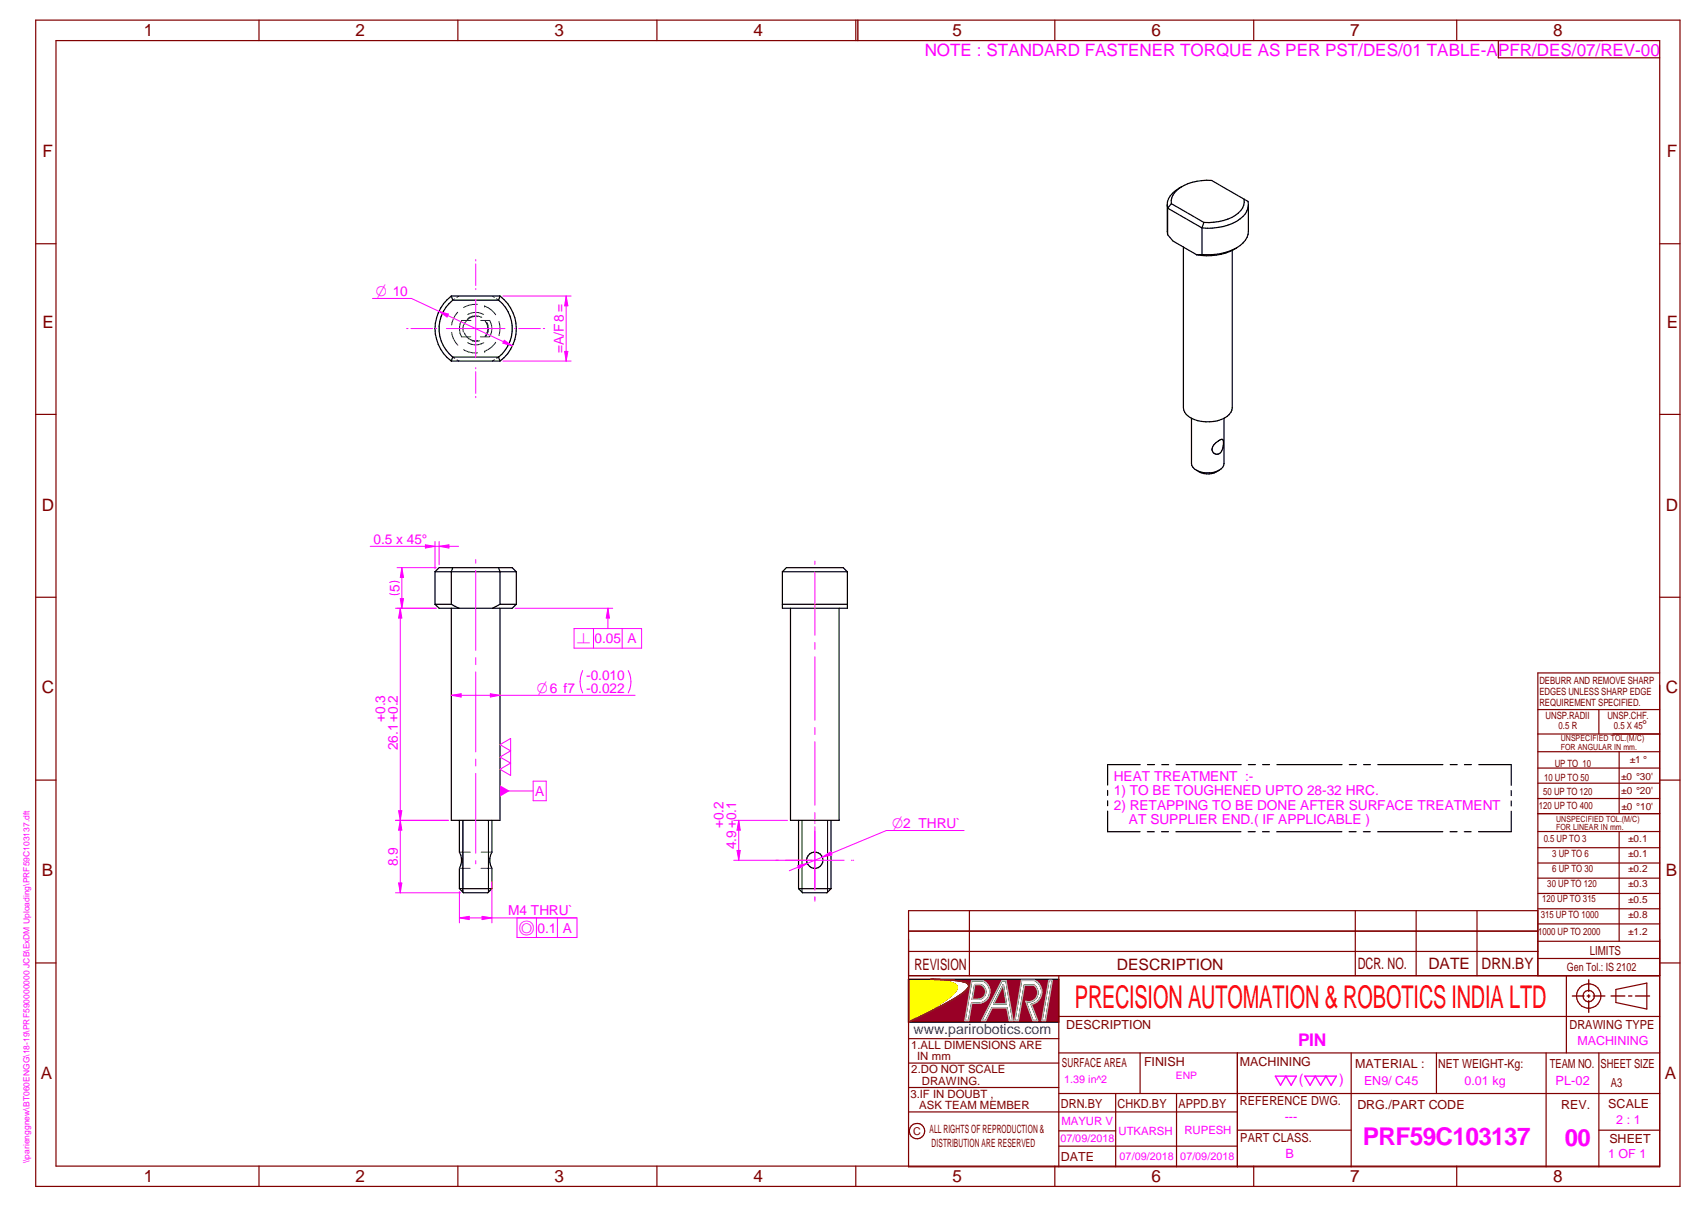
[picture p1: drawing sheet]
<svg xmlns="http://www.w3.org/2000/svg" width="420mm" height="297mm" viewBox="0 0 420 297" stroke-linecap="round" stroke-linejoin="round" font-family="sans-serif">
<g fill="none" stroke="#800000" stroke-width=".3">
<path d="M8.8 5h405v287h-405zM13.8 10h395v277h-395zM63.8 5v5M112.8 5v5M161.8 5v5M210.8 5v5M259.8 5v5M308.8 5v5M358.8 5v5M8.8 60h5M408.8 60h5M8.8 102h5"/>
<path d="M408.8 102h5M8.8 147h5M408.8 147h5M8.8 192h5M408.8 192h5M8.8 237h5M408.8 237h5M63.8 287v5M112.8 287v5M161.8 287v5M210.8 287v5M259.8 287v5"/>
<path d="M308.8 287v5M358.8 287v5"/>
</g>
<path d="M211.3 5v5" fill="none" stroke="#800000" stroke-width=".34"/>
<path d="M239.3 241.4h2.8a2.91 2.91 0 0 1 1.7 2.9 2.91 2.91 0 0 1-2.2 2.5l-2.3 .1-.7 4.3h-1zM246.7 241.3h1.1l1.7 9.9h-.9l-.6-3.2h-3.7l-1.5 3.2h-1zM251.6 241.3h3.2a3.2 3.2 0 0 1 1.7 3.2 3.2 3.2 0 0 1-2.5 2.7l1.6 4h-1.2l-1.8-4.8a2.25 2.25 0 0 0 2.8-1.1 2.25 2.25 0 0 0-.8-2.9h-2.3l-1.5 8.8h-.9zM258.3 241.3h.9l-1.7 9.9h-.9z" fill="none" stroke="#991b1e" stroke-width=".34"/>
<path d="M240.1 242.3h1.4a1.85 1.85 0 0 1 1.2 2 1.85 1.85 0 0 1-1.7 1.6h-1.5z" fill-rule="evenodd" fill="#990026"/>
<path d="M240.1 242.3h1.4a1.85 1.85 0 0 1 1.2 2 1.85 1.85 0 0 1-1.7 1.6h-1.5z" fill="none" stroke="#991b1e" stroke-width=".34"/>
<path d="M247.1 242.4l.8 4.7h-3.2z" fill="#990026"/>
<path d="M247.1 242.4l.8 4.7h-3.2z" fill="none" stroke="#991b1e" stroke-width=".34"/>
<path d="M238.4 242.1l-.2-.1a28.1 28.1 0 0 0-8.9-1l5.2 .9a1.32 1.32 0 0 1 1.2 1 1.32 1.32 0 0 1-.6 1.4l-3.3 2.5-8 4.7 5.6-2.7 5.3-2.8a10.3 10.3 0 0 0 3.9-3.3l-.2-.6M239.3 241.4h2.8a2.91 2.91 0 0 1 1.7 2.9 2.91 2.91 0 0 1-2.2 2.5l-2.3 .1-.7 4.3h-1zM240.1 242.3h1.4a1.85 1.85 0 0 1 1.2 2 1.85 1.85 0 0 1-1.7 1.6h-1.5zM246.7 241.3h1.1l1.7 9.9h-.9l-.6-3.2h-3.7l-1.5 3.2h-1zM247.1 242.4l.8 4.7h-3.2zM251.6 241.3h3.2a3.2 3.2 0 0 1 1.7 3.2 3.2 3.2 0 0 1-2.5 2.7l1.6 4h-1.2l-1.8-4.8a2.25 2.25 0 0 0 2.8-1.1 2.25 2.25 0 0 0-.8-2.9h-2.3l-1.5 8.8h-.9zM258.3 241.3h.9l-1.7 9.9h-.9z" fill="none" stroke="#000" stroke-width=".34"/>
<circle cx="238.4" cy="242.1" r=".17" fill="#000"/>
<path d="M240.1 242.3h1.4a1.85 1.85 0 0 1 1.2 2 1.85 1.85 0 0 1-1.7 1.6h-1.5zM247.1 242.4l.8 4.7h-3.2z" fill="none" stroke="#c0c0c0" stroke-width=".34"/>
<path d="M223.8 241h5.5l4.1 .6a2.41 2.41 0 0 1 2.3 1.4v.1a7.3 7.3 0 0 1-3.4 3.4l-8.5 5z" fill-rule="evenodd" fill="#ff0"/>
<path d="M223.8 241h5.5l5.2 .9a1.23 1.23 0 0 1 1.1 1.6l-1.3 1.5-2.5 1.8-8 4.7z" fill="none" stroke="#f1eb1f" stroke-width=".34"/>
<path d="M229.3 241l3.6 .5 2 .5a1.06 1.06 0 0 1 .8 .8 1.06 1.06 0 0 1-.3 1l-.9 1.1-3.5 2.5-7.2 4.1" fill="none" stroke="#ff0" stroke-width=".34"/>
<path d="M223.8 241v10.5" fill="none" stroke="#000" stroke-width=".34"/>
<path d="M223.8 241v10.5" fill="none" stroke="#000" stroke-width=".3"/>
<path d="M229.3 241l7.2 .4 1.7 .5 .3 .3 .1 .5-1.1 1.4-2.4 1.6-5.6 3.1-5.7 2.7h37v-10.5zM239.3 241.4h2.8a2.91 2.91 0 0 1 1.7 2.9 2.91 2.91 0 0 1-2.2 2.5l-2.3 .1-.7 4.3h-1zM251.6 241.3h3.2a3.2 3.2 0 0 1 1.7 3.2 3.2 3.2 0 0 1-2.5 2.7l1.6 4h-1.2l-1.8-4.8a2.25 2.25 0 0 0 2.8-1.1 2.25 2.25 0 0 0-.8-2.9h-2.3l-1.5 8.8h-.9zM258.3 241.3h.9l-1.7 9.9h-.9zM246.7 241.3h1.1l1.7 9.9h-.9l-.6-3.2h-3.7l-1.5 3.2h-1z" fill-rule="evenodd" fill="#990026"/>
<path d="M223.8 241h37v10.5h-37" fill="none" stroke="#000" stroke-width=".3"/>
<path d="M229.3 241h1a24.8 24.8 0 0 1 7.9 1l.2 .1" fill="none" stroke="#991b1e" stroke-width=".34"/>
<circle cx="238.4" cy="242.1" r=".17" fill="#991b1e"/>
<path d="M223.8 251.5l6.1-2.9 6.1-3.4-4.9 2.7zM229.3 241l2.9 .1a15.2 15.2 0 0 1 6.1 .9l.3 .4M236.8 244.6l-.8 .6M237.5 244.1l-.7 .5M238.1 243.5l-.6 .6M238.5 242.1l.1 .4M238.6 242.4l-.4 1M238.6 242.7l-.3 .6-.8 .8" fill="none" stroke="#991b1e" stroke-width=".34"/>
<path d="M239.3 241.4h2.8a2.91 2.91 0 0 1 1.7 2.9 2.91 2.91 0 0 1-2.2 2.5l-2.3 .1-.7 4.3h-1zM246.7 241.3h1.1l1.7 9.9h-.9l-.6-3.2h-3.7l-1.5 3.2h-1zM251.6 241.3h3.2a3.2 3.2 0 0 1 1.7 3.2 3.2 3.2 0 0 1-2.5 2.7l1.6 4h-1.2l-1.8-4.8a2.25 2.25 0 0 0 2.8-1.1 2.25 2.25 0 0 0-.8-2.9h-2.3l-1.5 8.8h-.9zM258.3 241.3h.9l-1.7 9.9h-.9z" fill="none" stroke="#c0c0c0" stroke-width=".34"/>
<g fill="none" stroke="#800000" stroke-width=".3">
<path d="M394.7 10h-25.7v4.2h39.8M378.7 174.6h30.1M393.8 174.6v6M408.8 168.6v118.5h-185v-63h154.9M408.8 165.6h-30.1v74.5M378.7 185h30.1M378.7 189h30.1M378.7 192.7h30.1M378.7 196.5h30.1M378.7 180.6h30.1M398.8 185v15.2M378.7 200.2h30.1"/>
<path d="M378.7 204.6h30.1M378.7 208.6h30.1M378.7 212.4h30.1M378.7 216.1h30.1M378.7 219.9h30.1M398.8 204.6v27M223.8 229.2h154.9M223.8 234.1h154.9M238.7 224.1v16M333.8 224.1v16M348.8 224.1v16M363.8 224.1v16"/>
<path d="M378.7 223.6h30.1M378.7 227.4h30.1M378.7 231.6h30.1M378.7 235.9h30.1M223.8 255.6h37M223.8 240.1h185M260.8 240.1v47M260.8 250.1h148M260.8 259.1h148M280.8 259.1v10M304.7 259.1v28M332.8 259.1v28"/>
<path d="M353.8 259.1v10M380.8 259.1v28M385.8 240.1v19M393.8 259.1v28M398 243.5l7.6-1.6v6.4l-7.6-1.6zM223.8 273.6h80.9M223.8 267.6h37M223.8 261.6h37M260.8 278.3h14M260.8 269.1h148M274.8 269.1v18M289.8 269.1v18"/>
<path d="M304.7 278.1h28.1M393.8 278.1h15M260.8 282.1h43.9"/>
<circle cx="391.3" cy="245.1" r="2.99"/>
<circle cx="391.3" cy="245.1" r="1.39"/>
<circle cx="225.8" cy="278.3" r="1.9"/>
</g>
<path d="M387.3 245.1h2.8M390.9 245.1h.7M391.3 241.1v2.9M391.3 244.8v.7M391.3 246.3v2.8M392.4 245.1h2.9M396.8 245.1h3.4M401.1 245.1h.8M402.8 245.1h3.5" fill="none" stroke="#800000" stroke-width=".34"/>
<g fill="none" stroke="#000" stroke-width=".3">
<path d="M111.2 72.9h11.9M111.2 72.9a10 10 0 0 0 0 16M111.2 72.9l.3 1M111.5 73.9a9 9 0 0 0 0 14M111.5 73.9h11.3M122.8 73.9a9 9 0 0 1 0 14M123.1 72.9a10 10 0 0 1 0 16M123.1 72.9l-.3 1M111.2 88.9h11.9M111.5 87.9h11.3M111.5 87.9l-.3 1M122.8 87.9l.3 1"/>
<path d="M111.5 139.7l-.3 1v8M122.8 139.7l.3 1v8M107.1 148.7l1.1 1h17.9l1.1-1M107.1 140.7h20.1M107.1 148.7h4.1M107.1 140.7l1.1-1h17.9l1.1 1M107.1 140.7v8M111.2 149.7v52.2h11.9v-52.2M111.2 148.7l1.8 1M123.1 148.7h4.1M123.1 148.7l-1.8 1M127.2 140.7v8"/>
<path d="M113.1 218.7h8M113.1 218.7l1.1 1h5.9l1-1M113.1 201.9v7.8a4 4 0 0 1 .1 4M113.1 213.7v5M121.1 201.9v7.8a4 4 0 0 0 0 4v5"/>
</g>
<g fill="none" stroke="#008000" stroke-width=".25">
<path d="M112 73.6l-.5 .3M112.7 76.8a5.3 5.3 0 0 0-1.5 3.2M113 72.9l-.5 .3M113.7 79h.1M113.7 79a4.1 4.1 0 0 0 0 3.9h2.2M113.7 78.9h2.3M114.2 79.9l-.2 1.1 .1 .7M117.5 74.9a6.1 6.1 0 0 0-3.3 .8M117.6 77.9a2.9 2.9 0 0 0-3.3 1.9M118.4 78.9h2.2a3.9 3.9 0 0 1 0 3.9l-2.3 .1M118.6 78.1a3.1 3.1 0 0 0-3.4 .3M119.1 77.4a3.9 3.9 0 0 0-3.9 0"/>
<path d="M119.3 75.3h.1M119.4 75.3a5.9 5.9 0 0 1 2.7 2.2M119.5 79a3 3 0 0 1 0 3.8M119.9 79.4a3 3 0 0 1-.3 3.4M121.3 72.9l.4 .3M122.3 73.5l.5 .4M122.9 79.1a6.1 6.1 0 0 1 0 3.5M111.2 81.8a5.3 5.3 0 0 0 1.6 3.2M111.5 87.9l.5 .3M112.6 88.6l.4 .3M114.2 86.1a5.2 5.2 0 0 0 3.4 .7M114.4 81.9a2.85 2.85 0 0 0 3.3 1.9"/>
<path d="M115.2 84.3a3.8 3.8 0 0 0 4 0M118.1 83.9l-1.1 .1-.7-.1M119.4 86.4h.1M121.8 88.5l-.5 .4M122.1 84.2a5.6 5.6 0 0 1-2.7 2.2M122.8 87.9l-.5 .3M113.1 209.7h2.7M113.1 213.7h2.7M118.5 213.7h2.6M118.5 209.7h2.6"/>
</g>
<path d="M114 201.9v17.6M120.3 201.9v17.6" fill="none" stroke="#000" stroke-width=".25"/>
<g fill="none" stroke="#f0f" stroke-width=".25">
<path d="M91.7 73.4h9.6l24.9 11.7M117.2 63.9v.3M117.2 64.9v5.4M117.2 71v.3M117.2 73.7v14.4M100.1 80.9h.4M101.2 80.9h5.3M107.3 80.9h.3M109.9 80.9h14.5M117.2 90.5v.3M117.2 91.5v5.3M117.2 97.5v.4"/>
<path d="M124.2 83.7l2 1.4-2.3-.6zM126.7 80.9h.3M127.8 80.9h5.3M133.8 80.9h.3M117.2 137.7v.9M117.2 140.4v19.7M117.2 161.8v1.8M117.2 165.4v19.6M117.2 186.8v1.7M117.2 190.3v19.7M117.2 211.8v.8"/>
</g>
<path d="M124.2 83.7l2 1.4-2.3-.6z" fill="#f0f"/>
<path d="M108.1 76.6l2.3 .7-.3 .7z" fill="none" stroke="#f0f" stroke-width=".25"/>
<path d="M108.1 76.6l2.3 .7-.3 .7z" fill="#f0f"/>
<path d="M123.9 72.9h16.8M123.9 88.9h16.8M139.1 86.5h.8l-.5 2.4z" fill="none" stroke="#f0f" stroke-width=".25"/>
<path d="M139.1 86.5h.8l-.5 2.4z" fill="#f0f"/>
<path d="M139.4 72.9l.5 2.4h-.8z" fill="none" stroke="#f0f" stroke-width=".25"/>
<path d="M139.4 72.9l.5 2.4h-.8z" fill="#f0f"/>
<path d="M139.4 72.9v16M97.8 139.7h9.6M99 139.7l.4 2.4h-.8zM96 146.1a2.99 2.99 0 0 0 2.4 0M96 143.3a2.6 2.6 0 0 1 2.4 0M97.8 149.7h9.6" fill="none" stroke="#f0f" stroke-width=".25"/>
<path d="M99 139.7l.4 2.4h-.8z" fill="#f0f"/>
<path d="M98.6 147.3h.8l-.4 2.4z" fill="none" stroke="#f0f" stroke-width=".25"/>
<path d="M98.6 147.3h.8l-.4 2.4z" fill="#f0f"/>
<path d="M99 139.7v10M111.2 171.1l2.4-.4v.8zM143.5 165a6.3 6.3 0 0 0 0 5.5M154.7 165a5.9 5.9 0 0 1 0 5.5" fill="none" stroke="#f0f" stroke-width=".25"/>
<path d="M111.2 171.1l2.4-.4v.8z" fill="#f0f"/>
<path d="M120.8 170.7l2.3 .4-2.3 .4z" fill="none" stroke="#f0f" stroke-width=".25"/>
<path d="M120.8 170.7l2.3 .4-2.3 .4z" fill="#f0f"/>
<path d="M97.4 149.7h10M98.6 149.7l.4 2.4h-.8zM111.2 171.1h45.2M97.4 201.9h13" fill="none" stroke="#f0f" stroke-width=".25"/>
<path d="M98.6 149.7l.4 2.4h-.8z" fill="#f0f"/>
<path d="M98.2 199.5h.8l-.4 2.4z" fill="none" stroke="#f0f" stroke-width=".25"/>
<path d="M98.2 199.5h.8l-.4 2.4z" fill="#f0f"/>
<path d="M104.8 134.1l2.3 .4-2.3 .4zM107.1 133.3v6.7M108.2 133.3v5.7M98.6 149.7v52.2" fill="none" stroke="#f0f" stroke-width=".25"/>
<path d="M104.8 134.1l2.3 .4-2.3 .4z" fill="#f0f"/>
<path d="M108.2 134.5l2.4-.4v.8z" fill="none" stroke="#f0f" stroke-width=".25"/>
<path d="M108.2 134.5l2.4-.4v.8z" fill="#f0f"/>
<path d="M91.2 134.5h21.7M97.4 201.9h13M97.4 219.7h16M98.6 201.9l.4 2.4h-.8z" fill="none" stroke="#f0f" stroke-width=".25"/>
<path d="M98.6 201.9l.4 2.4h-.8z" fill="#f0f"/>
<path d="M98.2 217.3h.8l-.4 2.4z" fill="none" stroke="#f0f" stroke-width=".25"/>
<path d="M98.2 217.3h.8l-.4 2.4z" fill="#f0f"/>
<path d="M149.7 149.7v5M98.6 201.9v17.8" fill="none" stroke="#f0f" stroke-width=".25"/>
<g fill="none" stroke="#000" stroke-width=".3">
<path d="M287.5 50.4l.1 7.3M287.6 57.7l1.3 1.6 5.8 3.4M287.6 51.2v6.5M287.6 51.2l8.4 4.9M288.5 50.1l8 4.6M288.5 50.1l-.9 1.1M291.1 45.9a6.4 6.4 0 0 0-3.6 3.8l.1 1.5M296 56.1v6.6M296.5 54.7l-.5 1.4M306.4 49l1 .6 .1 .7M306.4 49l-8-4.6a12.1 12.1 0 0 0-8.5 2.3 3.7 3.7 0 0 0-1.4 3.4M306.4 49a3.9 3.9 0 0 1-2.2 4 12.9 12.9 0 0 1-7.7 1.7"/>
<path d="M307.5 50.3a4.9 4.9 0 0 1-3 4.2 14.5 14.5 0 0 1-8.5 1.6M307.5 50.4v6.5a6.2 6.2 0 0 1-5.1 5 15.8 15.8 0 0 1-6.4 .8M291.5 60.8v39.6a3.5 3.5 0 0 0 2.7 2.9 8.7 8.7 0 0 0 8.5-1.3l.7-1.1 .1-.5v-38.8M296 62.7h-1.3M304.5 61a13.7 13.7 0 0 1-9.8 1.7M293.4 103v11.1a2.89 2.89 0 0 0 2.8 2.2 4.7 4.7 0 0 0 5.2-1.7v-11.6M294.6 115.7a4.7 4.7 0 0 0 5.7 0M299 109.4l1.1-.9a.65 .65 0 0 1 .6-.4 .65 .65 0 0 1 .6 .5 2.99 2.99 0 0 1-1.2 3.1 1.3 1.3 0 0 1-1.6-.7 1.3 1.3 0 0 1 .5-1.6z"/>
</g>
<path d="M149.7 149.7l.4 2.4h-.8z" fill="#f0f"/>
<path d="M126.9 149.7h24M141.4 154.7h16.6v4.8h-16.6zM146.2 154.7v4.8M149.7 149.7l.4 2.4h-.8zM153.2 154.7v4.8M123.1 183.3l2.7-1.6v9.1l-2.7-1.5 2.7-1.5-2.7-1.5 2.7-1.5zM123.1 194.6h8.2" fill="none" stroke="#f0f" stroke-width=".25"/>
<path d="M123.1 193.3l2.4 1.3-2.4 1.4z" fill="#f0f"/>
<path d="M131.3 192.2h3.2v4.9h-3.2zM113.1 219.4v7.7M121.1 216.9v10.2M113.1 225.9l2.5-.4v.8z" fill="none" stroke="#f0f" stroke-width=".25"/>
<path d="M113.1 225.9l2.5-.4v.8z" fill="#f0f"/>
<path d="M118.7 225.5l2.4 .4-2.4 .4z" fill="none" stroke="#f0f" stroke-width=".25"/>
<path d="M118.7 225.5l2.4 .4-2.4 .4z" fill="#f0f"/>
<g fill="none" stroke="#f0f" stroke-width=".25">
<path d="M200.7 138.1v.8M200.7 140.7v15.6M200.7 158.1v1.7M200.7 161.6v15.6M200.7 179v1.8M200.7 182.5v15.7M200.7 200v1.7M191.1 211.7h.2M191.5 211.7h.2M193.5 211.7h14.4M196.5 213l2.3-.5-2 1.2zM200.7 202.1v.2"/>
<path d="M200.7 202.5v.2M200.7 203.5v15.6M209.7 211.7h.2M210.1 211.7h.2M237.4 204.4h-19.1l-23.9 9.9M113.1 225.9h29v4.8h-14.8v-4.8M132.1 225.9v4.8M137.3 225.9v4.8M200.7 220.7v1.1"/>
</g>
<g fill="none" stroke="#000" stroke-width=".3">
<path d="M192.7 140.7v9h16v-9M192.7 140.7h16M192.7 148.7h16M192.7 140.7l1-1h14l1 1M194.7 149.7v52.2h12v-52.2M196.7 218.7h8M196.7 218.7l1 1h6l1-1M196.7 201.9v16.8M204.7 201.9v16.8"/>
<circle cx="200.7" cy="211.7" r="2"/>
</g>
<path d="M197.5 201.9v17.6M203.8 201.9v17.6" fill="none" stroke="#000" stroke-width=".25"/>
<path d="M196.5 213l2.3-.5-2 1.2z" fill="#f0f"/>
<path d="M202.5 210.9l2.1-1.3 .3 .8z" fill="none" stroke="#f0f" stroke-width=".25"/>
<path d="M202.5 210.9l2.1-1.3 .3 .8z" fill="#f0f"/>
<path d="M180.7 201.9h13.3M180.7 211.7h19.3M181.9 201.9l.4 2.4h-.8z" fill="none" stroke="#f0f" stroke-width=".25"/>
<path d="M181.9 201.9l.4 2.4h-.8z" fill="#f0f"/>
<path d="M181.5 209.3h.8l-.4 2.4z" fill="none" stroke="#f0f" stroke-width=".25"/>
<path d="M181.5 209.3h.8l-.4 2.4z" fill="#f0f"/>
<path d="M181.9 201.9v9.8" fill="none" stroke="#f0f" stroke-width=".25"/>
<path d="M314.1 264.8h5.2l-1.3 2.3-1.3-2.3-1.3 2.3zM321.3 264.8h7.8l-1.3 2.3-1.3-2.3-1.3 2.3-1.3-2.3-1.2 2.3z" fill="none" stroke="#f0f" stroke-width=".34"/>
<g fill="none" stroke="#000" stroke-width=".3">
<path d="M272.8 194.5v1.2M272.8 197.1v1.2M272.8 199.6v5.1h8M280.8 188.2h-8v5M282.6 188.2h1.7M286.1 188.2h1.7M289.6 188.2h16.1M307.5 188.2h1.7M311 188.2h1.7M314.5 188.2h16M332.3 188.2h1.7M335.8 188.2h1.7"/>
<path d="M339.3 188.2h16.1M357.2 188.2h1.7M360.7 188.2h1.7M364.2 188.2h8v5.1M372.2 199.6v5.1h-8.1M372.2 194.6v1.2M372.2 197.1v1.2M282.6 204.7h1.7M286.1 204.7h1.7M289.6 204.7h16M307.4 204.7h1.7M310.9 204.7h1.7"/>
<path d="M314.4 204.7h16.1M332.3 204.7h1.7M335.8 204.7h1.7M339.3 204.7h16M357.1 204.7h1.7M360.6 204.7h1.7"/>
</g>
<text font-size="7.7" fill="#f00" x="264.7" y="248.1">PRECISION AUTOMATION &amp; ROBOTICS INDIA LTD</text>
<text font-size="6" fill="#f0f" x="335.6" y="281.7">PRF59C103137</text>
<text font-size="5.9" fill="#f0f" x="385.4" y="282.1">00</text>
<text font-size="4.3" fill="#f0f" x="319.7" y="257.4">PIN</text>
<g font-size="4.2" fill="#800000">
<text x="35.4" y="9">1</text>
<text x="87.6" y="9">2</text>
<text x="136.6" y="9">3</text>
<text x="185.6" y="9">4</text>
<text x="234.6" y="9">5</text>
<text x="283.6" y="9">6</text>
<text x="332.6" y="9">7</text>
<text x="382.6" y="9">8</text>
<text x="10.5" y="38.7">F</text>
<text x="410.5" y="38.7">F</text>
<text x="10.5" y="80.6">E</text>
<text x="410.5" y="80.6">E</text>
<text x="10.3" y="125.6">D</text>
<text x="410.2" y="125.6">D</text>
<text x="10.3" y="170.6">C</text>
<text x="410.2" y="170.6">C</text>
<text x="10.3" y="215.6">B</text>
<text x="410.2" y="215.6">B</text>
<text x="10" y="265.6">A</text>
<text x="410" y="265.6">A</text>
<text x="35.4" y="291">1</text>
<text x="87.6" y="291">2</text>
<text x="136.6" y="291">3</text>
<text x="185.6" y="291">4</text>
<text x="234.6" y="291">5</text>
<text x="283.6" y="291">6</text>
<text x="332.6" y="291">7</text>
<text x="382.6" y="291">8</text>
</g>
<g font-size="4.2" fill="#f0f">
<text x="227.7" y="13.8">NOTE : STANDARD FASTENER TORQUE AS PER PST/DES/01 TABLE-A</text>
<text x="369" y="13.7">PFR/DES/07/REV-00</text>
</g>
<g font-size="3.9" fill="#800000">
<text x="225.2" y="238.8">REVISION</text>
<text x="275.1" y="238.8">DESCRIPTION</text>
<text x="334.4" y="238.6">DCR. NO.</text>
<text x="351.8" y="238.6">DATE</text>
<text x="364.9" y="238.5">DRN.BY</text>
</g>
<g font-size="3.7" fill="#f0f">
<text x="92.6" y="72.9">O 10</text>
<text x="142.1" y="158.3">n</text>
<text x="132.2" y="170.5">O6 f7</text>
<text x="219.7" y="203.8">O2 THRU`</text>
<text x="127.8" y="229.5">a</text>
</g>
<text font-size="3.5" fill="#00f" x="224.9" y="254.5">www.parirobotics.com</text>
<g font-size="3.5" fill="#f0f">
<text x="319.9" y="266.8">(</text>
<text x="329.8" y="266.8">)</text>
</g>
<g font-size="3.4" fill="#f0f">
<text x="138.8" y="86.8" transform="rotate(-90 138.8 86.8)">=A/F8=</text>
<text x="92" y="133.9">0.5 x 45°</text>
<text x="98.4" y="145.6" transform="rotate(-90 98.4 145.6)">5</text>
<text x="146.4" y="158.3">0.05 A</text>
<text x="144.3" y="167.4">-0.010</text>
<text x="144.3" y="170.5">-0.022</text>
<text x="94.9" y="177.6" transform="rotate(-90 94.9 177.6)">+0.3</text>
<text x="98" y="184.7" transform="rotate(-90 98 184.7)">26.1+0.2</text>
<text x="131.8" y="195.8">A</text>
<text x="274.3" y="192.1">HEAT TREATMENT :-</text>
<text x="274.3" y="195.7">1) TO BE TOUGHENED UPTO 28-32 HRC.</text>
<text x="178.2" y="203.8" transform="rotate(-90 178.2 203.8)">+0.2</text>
<text x="274.3" y="199.3">2) RETAPPING TO BE DONE AFTER SURFACE TREATMENT</text>
<text x="278" y="202.9">AT SUPPLIER END.( IF APPLICABLE )</text>
<text x="181.3" y="209" transform="rotate(-90 181.3 209)">4.9+0.1</text>
<text x="98" y="213.1" transform="rotate(-90 98 213.1)">8.9</text>
<text x="125.2" y="225.3">M4 THRU`</text>
<text x="132.4" y="229.5">0.1 A</text>
</g>
<g font-size="3.1" fill="#800000">
<text x="404.4" y="179.5">°</text>
<text x="391.5" y="235.1">LIMITS</text>
<text x="262.6" y="253.2">DESCRIPTION</text>
<text x="386.5" y="253.2">DRAWING TYPE</text>
<text x="261.5" y="262.5">SURFACE AREA</text>
<text x="281.8" y="262.4">FINISH</text>
<text x="305.4" y="262.4">MACHINING</text>
<text x="333.8" y="262.9">MATERIAL :</text>
<text x="354.2" y="262.9">NET WEIGHT-Kg:</text>
<text x="381.7" y="262.7">TEAM NO.</text>
<text x="394.2" y="262.7">SHEET SIZE</text>
<text x="396.7" y="267.5">A3</text>
<text x="261.3" y="272.8">DRN.BY</text>
<text x="275.2" y="272.7">CHKD.BY</text>
<text x="290.3" y="272.8">APPD.BY</text>
<text x="305.4" y="271.9">REFERENCE DWG.</text>
<text x="334.3" y="272.9">DRG./PART CODE</text>
<text x="384.5" y="272.8">REV.</text>
<text x="396.1" y="272.7">SCALE</text>
<text x="305.5" y="281">PART CLASS.</text>
<text x="396.4" y="281.2">SHEET</text>
<text x="261.3" y="285.8">DATE</text>
</g>
<g font-size="3.1" fill="#f0f">
<text x="388.5" y="257.1">MACHINING</text>
<text x="335.9" y="267.1">EN9/ C45</text>
<text x="360.7" y="267">0.01 kg</text>
<text x="383.1" y="267.1">PL-02</text>
<text x="316.4" y="275.9">---</text>
<text x="398.1" y="276.5">2 : 1</text>
<text x="316.6" y="284.9">B</text>
<text x="396.1" y="284.9">1 OF 1</text>
</g>
<g font-size="2.8" fill="#800000">
<text x="385.9" y="238.9">Gen Tol.: IS 2102</text>
<text x="224.4" y="258.1">1.ALL DIMENSIONS ARE</text>
<text x="225.9" y="260.9">IN mm</text>
<text x="224.4" y="264.2">2.DO NOT SCALE</text>
<text x="227.1" y="267">DRAWING.</text>
<text x="224.2" y="270.2">3.IF IN DOUBT ,</text>
<text x="226.4" y="273">ASK TEAM MEMBER</text>
<text x="228.9" y="278.8">ALL RIGHTS OF REPRODUCTION &amp;</text>
<text x="229.4" y="282.3">DISTRIBUTION ARE RESERVED</text>
</g>
<g font-size="2.8" fill="#f0f">
<text x="261.4" y="276.8">MAYUR V</text>
<text x="275.5" y="279.2">UTKARSH</text>
<text x="291.7" y="279.1">RUPESH</text>
</g>
<g font-size="2.7" fill="#f0f">
<text x="262.1" y="266.5">1.39 in^2</text>
<text x="261.1" y="281">07/09/2018</text>
<text x="275.7" y="285.5">07/09/2018 07/09/2018</text>
</g>
<text font-size="2.7" fill="#800000" x="224.9" y="279.4">C</text>
<g font-size="2.5" fill="#800000">
<text x="379.1" y="168.2">DEBURR AND REMOVE SHARP</text>
<text x="379.1" y="171">EDGES UNLESS SHARP EDGE</text>
<text x="379.1" y="173.7">REQUIREMENT SPECIFIED.</text>
<text x="380.7" y="177">UNSP.RADII</text>
<text x="383.9" y="179.5">0.5 R</text>
<text x="395.9" y="177">UNSP.CHF.</text>
<text x="397.5" y="179.4">0.5 X 45</text>
<text x="382.9" y="188.7">UP TO 10</text>
<text x="401.4" y="187.9">±1 °</text>
<text x="380.1" y="195.6">50 UP TO 120</text>
<text x="380.3" y="192.2">10 UP TO 50</text>
<text x="399.3" y="192.1">±0 °30'</text>
<text x="399.3" y="195.4">±0 °20'</text>
<text x="379" y="199.1">120 UP TO 400</text>
<text x="399.3" y="199.3">±0 °10'</text>
<text x="380.2" y="207.1">0.5 UP TO 3</text>
<text x="401" y="207.2">±0.1</text>
<text x="382.3" y="210.9">3 UP TO 6</text>
<text x="382.3" y="214.6">6 UP TO 30</text>
<text x="401" y="210.9">±0.1</text>
<text x="401" y="214.7">±0.2</text>
<text x="381.1" y="218.4">30 UP TO 120</text>
<text x="401" y="218.4">±0.3</text>
<text x="379.5" y="225.8">315 UP TO 1000</text>
<text x="379.8" y="222.1">120 UP TO 315</text>
<text x="401" y="222.2">±0.5</text>
<text x="401" y="225.9">±0.8</text>
<text x="378.8" y="230.1">1000 UP TO 2000</text>
<text x="401" y="230.2">±1.2</text>
</g>
<text font-size="2.5" fill="#f0f" x="289.6" y="265.6">ENP</text>
<g font-size="2.1" fill="#800000">
<text x="384.4" y="182.5">UNSPECIFIED TOL.(M/C)</text>
<text x="384.4" y="184.5">FOR ANGULAR IN mm.</text>
<text x="383.2" y="202.2">UNSPECIFIED TOL.(M/C)</text>
<text x="383.2" y="204.3">FOR LINEAR IN mm.</text>
</g>
<text font-size="2.1" fill="#f0f" x="7.2" y="286.3" transform="rotate(-90 7.2 286.3)">\\parienggnew\BT060ENGG\18-19\PRF590000000 JCB\ExDM Uploading\PRF59C103137.dft</text>
</svg>
